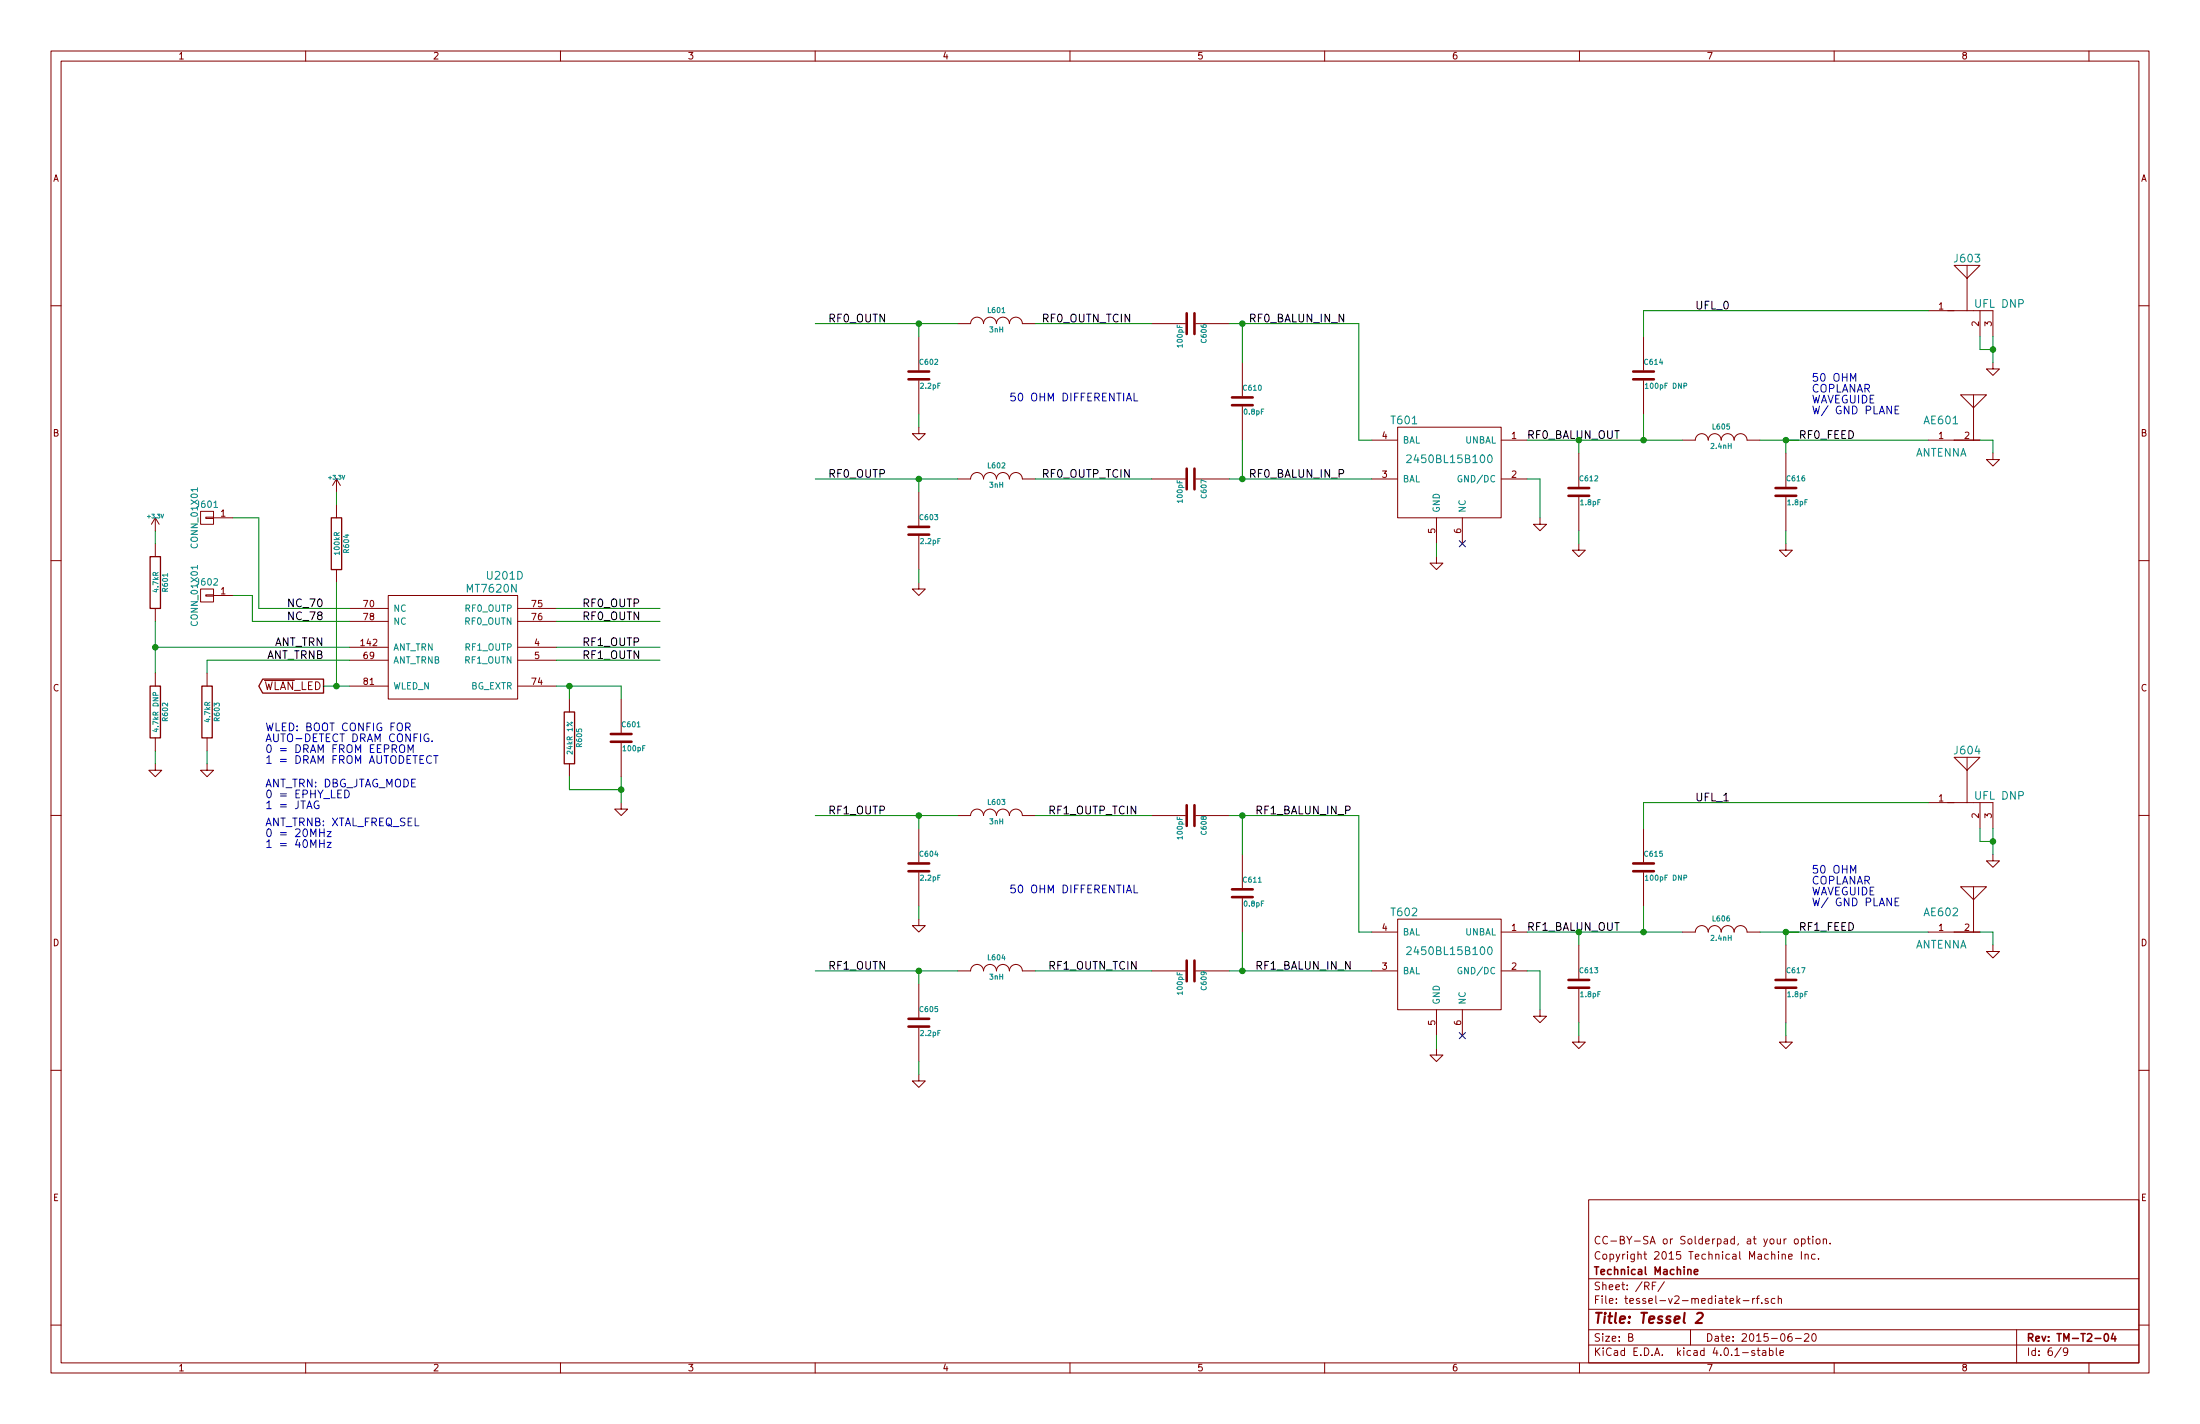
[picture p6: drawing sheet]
<svg xmlns="http://www.w3.org/2000/svg" width="432mm" height="279mm" viewBox="0 0 432 279" stroke-linecap="round" stroke-linejoin="round" font-family="sans-serif">
<g fill="none" stroke="#840000" stroke-width=".2">
<path d="M10 10h411.8v259.4h-411.8zM12 12h407.8v255.4h-407.8zM60 10v2M110 10v2M160 10v2M210 10v2M260 10v2M310 10v2M360 10v2M410 10v2M10 60h2M383.5 52.1h5.1l-2.5 2.5z"/>
<path d="M386.1 54.6v6.4zM386.1 52.1v2.5M419.8 60h2M180.3 66v6.6M180.3 74.7v6.6M188 63.5h2.5a1.27 1.27 0 0 1 1.3-1.3 1.27 1.27 0 0 1 1.2 1.3 1.27 1.27 0 0 1 1.3-1.3 1.27 1.27 0 0 1 1.3 1.3 1.27 1.27 0 0 1 1.2-1.3 1.27 1.27 0 0 1 1.3 1.3 1.27 1.27 0 0 1 1.3-1.3 1.27 1.27 0 0 1 1.3 1.3h2.5M226.1 63.5h6.6M234.7 63.5h6.6M243.8 71.1v6.6M243.8 79.8v6.6M322.6 66v6.6M322.6 74.7v6.6"/>
<path d="M378.5 61h5M382.3 61h3.8zM384.8 77.5h5.1l-2.6 2.5zM386.1 61h5.1v5M387.3 77.5v2.5M388.6 61v5M391.2 71.1v1.3h1.2l-1.2 1.3-1.3-1.3h1.3M66 94v2.5M66 99.1v2.5M66 94l.8 1.3M66 94l-.7 1.3M180.3 83.8v1.3h1.3l-1.3 1.3-1.2-1.3h1.2"/>
<path d="M180.3 96.5v6.6M188 94h2.5a1.27 1.27 0 0 1 1.3-1.3 1.27 1.27 0 0 1 1.2 1.3 1.27 1.27 0 0 1 1.3-1.3 1.27 1.27 0 0 1 1.3 1.3 1.27 1.27 0 0 1 1.2-1.3 1.27 1.27 0 0 1 1.3 1.3 1.27 1.27 0 0 1 1.3-1.3 1.27 1.27 0 0 1 1.3 1.3h2.5M226.1 94h6.6M234.7 94h6.6M269.2 94h5.1M269.2 86.4h5.1M274.3 83.8h20.3v17.8h-20.3zM294.6 94h5.1M294.6 86.4h5.1M309.9 88.9v6.6M309.9 97.5v6.6M330.2 86.4h2.5a1.27 1.27 0 0 1 1.3-1.3 1.27 1.27 0 0 1 1.3 1.3 1.27 1.27 0 0 1 1.2-1.3 1.27 1.27 0 0 1 1.3 1.3 1.27 1.27 0 0 1 1.3-1.3 1.27 1.27 0 0 1 1.3 1.3 1.27 1.27 0 0 1 1.2-1.3 1.27 1.27 0 0 1 1.3 1.3h2.5"/>
<path d="M350.5 88.9v6.6M350.5 97.5v6.6M378.5 86.4h10.1M383.5 86.4h3.8zM387.3 80v6.4zM391.2 88.9v1.3h1.2l-1.2 1.2-1.3-1.2h1.3M10 110h2M30.5 101.6v2.5M30.5 106.7v2.5M30.5 119.4v2.5M30.5 101.6l.7 1.3M30.5 101.6l-.8 1.3"/>
<path d="M39.4 100.3h2.5v2.6h-2.5zM39.4 115.6h2.5v2.5h-2.5zM40.4 101.5h1.5v.2h-1.5zM40.4 116.7h1.5v.3h-1.5zM41.9 101.6h3.8M41.9 116.8h3.8M66 111.8v2.5M68.6 119.4h7.6M76.2 116.8h25.4v20.4h-25.4zM101.6 119.4h7.6M180.3 114.3v1.3h-1.2l1.2 1.2 1.3-1.2h-1.3M180.3 105.2v6.6"/>
<path d="M281.9 109.2v1.3h1.3l-1.3 1.3-1.2-1.3h1.2M281.9 101.6v5.1M287 101.6v5.1M302.3 101.6v1.3h1.2l-1.2 1.2-1.3-1.2h1.3M309.9 106.7v1.3h1.2l-1.2 1.2-1.3-1.2h1.3M350.5 106.7v1.3h1.3l-1.3 1.2-1.3-1.2h1.3M419.8 110h2M30.5 132.1v2.5M40.6 132.1v2.5M51.9 133.5h5.9M68.6 127h7.6M68.6 129.5h7.6"/>
<path d="M68.6 134.6h7.6M68.6 121.9h7.6M101.6 127h7.6M101.6 129.5h7.6M101.6 134.6h7.6M101.6 121.9h7.6M111.8 137.2v2.5M121.9 137.2v6.6M10 160h2M30.5 149.9v1.2h-1.3l1.3 1.3 1.2-1.3h-1.2M30.5 144.8v2.5M40.6 149.9v1.2h-1.2l1.2 1.3 1.3-1.3h-1.3"/>
<path d="M40.6 144.8v2.5M111.8 149.9v2.5M121.9 157.5v1.3h-1.3l1.3 1.2 1.3-1.2h-1.3M121.9 145.8v6.6M378.5 157.5h5M382.3 157.5h3.8zM383.5 148.6h5.1l-2.5 2.5zM386.1 151.1v6.4zM386.1 148.6v2.5M386.1 157.5h5.1v5.1M388.6 157.5v5.1M419.8 160h2"/>
<path d="M180.3 162.6v6.6M180.3 171.2v6.6M188 160h2.5a1.27 1.27 0 0 1 1.3-1.2 1.27 1.27 0 0 1 1.2 1.2 1.27 1.27 0 0 1 1.3-1.2 1.27 1.27 0 0 1 1.3 1.2 1.27 1.27 0 0 1 1.2-1.2 1.27 1.27 0 0 1 1.3 1.2 1.27 1.27 0 0 1 1.3-1.2 1.27 1.27 0 0 1 1.3 1.2h2.5M226.1 160h6.6M234.7 160h6.6M243.8 167.6v6.6M243.8 176.3v6.6M322.6 162.6v6.6M322.6 171.2v6.6M384.8 174h5.1l-2.6 2.5zM387.3 176.5v6.4zM387.3 174v2.5"/>
<path d="M391.2 167.6v1.3h1.2l-1.2 1.3-1.3-1.3h1.3M180.3 180.3v1.3h1.3l-1.3 1.3-1.2-1.3h1.2M180.3 193v6.6M188 190.5h2.5a1.27 1.27 0 0 1 1.3-1.3 1.27 1.27 0 0 1 1.2 1.3 1.27 1.27 0 0 1 1.3-1.3 1.27 1.27 0 0 1 1.3 1.3 1.27 1.27 0 0 1 1.2-1.3 1.27 1.27 0 0 1 1.3 1.3 1.27 1.27 0 0 1 1.3-1.3 1.27 1.27 0 0 1 1.3 1.3h2.5M226.1 190.5h6.6M234.7 190.5h6.6M269.2 182.9h5.1M269.2 190.5h5.1M274.3 180.3h20.3v17.8h-20.3zM281.9 198.1v5.1M287 198.1v5.1M294.6 182.9h5.1"/>
<path d="M294.6 190.5h5.1M302.3 198.1v1.3h1.2l-1.2 1.3-1.3-1.3h1.3M309.9 185.4v6.6M309.9 194.1v6.6M330.2 182.9h2.5a1.27 1.27 0 0 1 1.3-1.3 1.27 1.27 0 0 1 1.3 1.3 1.27 1.27 0 0 1 1.2-1.3 1.27 1.27 0 0 1 1.3 1.3 1.27 1.27 0 0 1 1.3-1.3 1.27 1.27 0 0 1 1.3 1.3 1.27 1.27 0 0 1 1.2-1.3 1.27 1.27 0 0 1 1.3 1.3h2.5M350.5 185.4v6.6M350.5 194.1v6.6M378.5 182.9h10.1M383.5 182.9h3.8zM391.2 185.4v1.3h1.2l-1.2 1.3-1.3-1.3h1.3M10 210h2M180.3 210.8v1.3h1.3l-1.3 1.3-1.2-1.3h1.2"/>
<path d="M180.3 201.7v6.6M281.9 205.7v1.3h1.3l-1.3 1.3-1.2-1.3h1.2M309.9 203.2v1.3h1.2l-1.2 1.2-1.3-1.2h1.3M350.5 203.2v1.3h1.3l-1.3 1.2-1.3-1.2h1.3M419.8 210h2M311.8 235.4h108v32h-108zM10 260h2M311.8 256.9h108M311.8 250.9h108M324.3 252.3h.5M325 251.6h-.7v1.5M326.7 251.5l-1.3 1.9"/>
<path d="M341.1 255.2l.4 .6M341.5 254.8l-.6 .5M342.1 255.2h1.2M344 254.8v1M344.4 254.8l-.4 .2M344.7 254.8h.6M345.3 254.3l-.4 .2v1.3M345.8 255.6v.2M347 254.8a.37 .37 0 0 0-.6 .2l.1 .2 .5 .1 .1 .2-.2 .3-.5-.1M348.4 254.8h-.5l-.3 .2 .1 .6 .2 .2 .5-.1M349 254.9l.2-.1h.4l.1 1M349 254.3v1.5"/>
<path d="M349.8 246.2l.2-.1 .4 .1v.9M349.8 246.1v1M350.6 243.1l-.4 .3M351.1 246.6l.7-.2-.1-.2-.4-.1-.2 .2v.7h.6M352.2 243.2l.3-.1 .4 .1 .1 .6-.2 .2-.3 .1-.3-.2zM353.6 245.6v1.5M353.6 243.2l.4-.1 .3 .3-.1 .6h-.6M353.6 243.1v1.5M354.3 246.2l.2-.1 .4 .1v.9M354.3 246.1v1M354.7 243.1h.6M354.9 242.6v1.3l.4 .2"/>
<path d="M355.8 242.6v.1M355.8 243.1v1M356.3 246.2l-.5-.1-.3 .3 .1 .5 .2 .2 .5-.1M356.5 243.2l.2-.1 .4 .1 .1 .6-.1 .2-.4 .1-.2-.2zM356.9 246.9v.2M357.9 243.2l.2-.1 .3 .1 .1 .9M357.9 243.1v1M359.2 243.9v.2M419.8 260h2M60 267.4v2M110 267.4v2M160 267.4v2"/>
<path d="M210 267.4v2M260 267.4v2M310 267.4v2M311.8 263.9h108M311.8 260.9h108M319.7 262.4l.7-.1v-.5l-.2-.1h-.5v1.5h.5l.2-.2 .1-.3-.3-.3M331.8 260.9v3M344.4 265a.37 .37 0 0 0-.6 .2l.1 .2 .5 .1v.2l-.2 .3-.4-.1M344.9 265h.5M345.1 264.5v1.3l.3 .2M345.9 265h.6l.1 1M346.6 265.3l-.5 .1-.2 .2 .2 .4 .5-.1"/>
<path d="M347.3 265h.4l.3 .3-.1 .6h-.6M347.3 264.5v1.5M348.6 264.5v1.3l.2 .2M349.4 265.5l.7-.2-.1-.3h-.4l-.2 .2v.7h.6M351.6 261.7h-.4a1.11 1.11 0 0 0-.1 1.4l.4 .1 .2-.2 .1-.5-.3-.2h-.4l-.2 .2M352.4 262.6h1.1M354.2 261.8l.6-.1 .2 .4-.9 1.1h.9M355.8 261.8l.2-.1a.8 .8 0 0 1 .5 .7 .8 .8 0 0 1-.5 .8l-.2-.2-.2-.4zM360 267.4v2M395.8 260.9v6.5M404.5 264.4l-1.2 1.9M405.8 265.1l-.2 .3h-.3l-.3-.3 .1-.6h.5l.2 .1a1.19 1.19 0 0 1-.2 1.3l-.5 .1"/>
<path d="M410 267.4v2"/>
</g>
<path d="M332.5 249.6l.7-.2v-.3h-.4l-.3 .2 .1 .7h.6M413.1 261.8l.2-.1a.8 .8 0 0 1 .6 .7 .8 .8 0 0 1-.6 .8l-.2-.2-.1-.4zM414.8 261.6l-.4 1.1h.9M415.1 262.2v1" fill="none" stroke="#840000" stroke-width=".3"/>
<path d="M333.1 257.8l.3-.2h.5l.2 .1 .1 .5-1.4 1.4h1.2" fill="none" stroke="#840000" stroke-width=".41"/>
<g fill="none" stroke="#840000" stroke-width=".51">
<path d="M178.3 74.4h4.1M178.3 72.9h4.1M232.9 61.5v4M234.4 61.5v4M241.8 79.5h4.1M241.8 78h4.1M320.5 74.4h4.1M320.5 72.9h4.1M232.9 91.9v4.1M234.4 91.9v4.1M307.8 97.3h4.1M307.8 95.8h4.1"/>
<path d="M348.5 97.3h4.1M348.5 95.8h4.1M178.3 104.9h4.1M178.3 103.4h4.1M119.9 145.5h4.1M119.9 144h4.1M232.9 158v4.1M234.4 158v4.1M178.3 170.9h4.1M178.3 169.4h4.1M241.8 176h4.1M241.8 174.5h4.1"/>
<path d="M320.5 170.9h4.1M320.5 169.4h4.1M178.3 199.9h4.1M232.9 188.5v4M234.4 188.5v4M307.8 193.8h4.1M307.8 192.3h4.1M348.5 193.8h4.1M348.5 192.3h4.1M178.3 201.4h4.1"/>
</g>
<path d="M29.5 109.2h2v10.2h-2zM65 101.6h2.1v10.2h-2.1zM29.5 134.6h2v10.2h-2zM39.6 134.6h2.1v10.2h-2.1zM51.6 133.2h11.9v2.8h-11.9l-.8-1.4zM110.7 139.7h2.1v10.2h-2.1z" fill="none" stroke="#840000" stroke-width=".25"/>
<g fill="none" stroke="#0000c2" stroke-width=".2">
<path d="M222.6 77.1v1.6h.7M363.2 74.8v-1.5l.5 1.1 .5-1.1v1.5M372.7 79.7h-.7v1.5h.7M372 80.4h.5M62.5 157.2a.71 .71 0 0 0-.9 .7 .71 .71 0 0 0 .9 .7l.1-.6h-.3M67.7 155a.77 .77 0 0 1 .9 .8 .77 .77 0 0 1-.9 .7zM78.6 146.2a.5 .5 0 0 1 .6 0 .5 .5 0 0 1 .2 .4v.8a.53 .53 0 0 1-.6 .2 .53 .53 0 0 1-.4-.5v-.5zM79.6 142.7l.8-.1 .1-.2-.1-.4-.2-.1h-.6v1.5M80 142.7l.5 .7M80.1 147.7v-1.6l.5 1.1 .5-1.1v1.6M84.1 144.1a.71 .71 0 0 0-.9 .7 .71 .71 0 0 0 .9 .6l.1-.5h-.3M84.7 148.4a.72 .72 0 0 0-1 .5 .72 .72 0 0 0 .7 .9l.3-.2"/>
<path d="M84.8 145.4v.1M85.1 148.3h.9M85.5 148.3v1.5M62.7 163.4h.9M62.7 165.5h.9M63.6 162.6v1.6M63.6 164.8v1.5M64.2 163.1h.8l-.8 1.1h.8M64.2 165.3h.8l-.8 1h.8M222.6 173.7v1.5h.7M363.2 171.3v-1.5l.5 1.1 .5-1.1v1.5M372 176.9h.5"/>
<path d="M372.7 176.2h-.7v1.5h.7"/>
</g>
<path d="M276.1 89.4l.6-.1 .2 .1 .1 .3-1 1.1h1M292.2 89.3h.2a.81 .81 0 0 1 .5 .7 .81 .81 0 0 1-.5 .8 .98 .98 0 0 1-.2-1.5zM276.1 185.9l.6-.1 .2 .1 .1 .3-1 1.1h1M292.2 185.9l.2-.1a.81 .81 0 0 1 .5 .7 .81 .81 0 0 1-.5 .8 .98 .98 0 0 1-.2-1.4z" fill="none" stroke="#008484" stroke-width=".2"/>
<path d="M286.4 106.1l1.2 1.2M287.6 106.1l-1.2 1.2M286.4 202.6l1.2 1.2M287.6 202.6l-1.2 1.2" fill="none" stroke="#000084" stroke-width=".2"/>
<g fill="none" stroke="#008400" stroke-width=".2">
<path d="M160 63.5h28M180.3 63.5v2.5M203.2 63.5h22.9M241.3 63.5h25.4v22.9h2.5M243.8 63.5v7.6M378.5 61h-55.9v5M388.6 66v2.6h2.6M391.2 66v5.1M66 96.5v2.6M160 94h28M180.3 81.3v2.5M180.3 94v2.5"/>
<path d="M203.2 94h22.9M241.3 94h27.9M243.8 86.4v7.6M299.7 94h2.6v7.6M299.7 86.4h30.5M309.9 86.4v2.5M322.6 81.3v5.1M345.4 86.4h33.1M350.5 86.4v2.5M388.6 86.4h2.6v2.5M30.5 104.1v2.6M45.7 101.6h5.1v17.8h17.8"/>
<path d="M45.7 116.8h3.8v5.1h19.1M66 114.3v20.3M109.2 119.4h20.3M180.3 111.8v2.5M281.9 106.7v2.5M309.9 104.1v2.6M350.5 104.1v2.6M30.5 121.9v10.2M30.5 127h38.1M63.5 134.6h5.1M68.6 129.5h-28v2.6M109.2 134.6h12.7v2.6"/>
<path d="M109.2 121.9h20.3M109.2 129.5h20.3M109.2 127h20.3M111.8 134.6h.1M111.8 134.6v2.6M30.5 147.3v2.6M40.6 147.3v2.6M111.8 152.4v2.5h10.1M121.9 152.4v5.1M378.5 157.5h-55.9v5.1M160 160h28M180.3 160v2.6"/>
<path d="M180.3 177.8v2.5M203.2 160h22.9M241.3 160h25.4v22.9h2.5M243.8 160v7.6M322.6 177.8v5.1M388.6 162.6v2.5h2.6M391.2 162.6v5M160 190.5h28M180.3 190.5v2.5M203.2 190.5h22.9M241.3 190.5h27.9M243.8 182.9v7.6"/>
<path d="M299.7 190.5h2.6v7.6M299.7 182.9h30.5M309.9 182.9v2.5M345.4 182.9h33.1M350.5 182.9v2.5M388.6 182.9h2.6v2.5M180.3 208.3v2.5M281.9 203.2v2.5M309.9 200.7v2.5M350.5 200.7v2.5"/>
</g>
<g fill="#008400" stroke="#008400" stroke-width=".25">
<circle cx="180.3" cy="63.5" r=".51"/>
<circle cx="243.8" cy="63.5" r=".51"/>
<circle cx="391.2" cy="68.6" r=".51"/>
<circle cx="180.3" cy="94" r=".51"/>
<circle cx="180.3" cy="190.5" r=".51"/>
<circle cx="243.8" cy="160" r=".51"/>
<circle cx="243.8" cy="190.5" r=".51"/>
<circle cx="391.2" cy="165.1" r=".51"/>
<circle cx="180.3" cy="160" r=".51"/>
<circle cx="30.5" cy="127" r=".51"/>
<circle cx="350.5" cy="182.9" r=".51"/>
<circle cx="350.5" cy="86.4" r=".51"/>
<circle cx="243.8" cy="94" r=".51"/>
<circle cx="66" cy="134.6" r=".51"/>
<circle cx="111.8" cy="134.6" r=".51"/>
<circle cx="121.9" cy="154.9" r=".51"/>
<circle cx="322.6" cy="182.9" r=".51"/>
<circle cx="322.6" cy="86.4" r=".51"/>
</g>
<text font-size="2.8" fill="#840000" x="312.8" y="259.7">Title: Tessel 2</text>
<g font-size="2.1" fill="#008484">
<text x="383.7" y="51.5">J603</text>
<text x="387.8" y="60.4">UFL DNP</text>
<text x="273.2" y="83.2">T601</text>
<text x="377.8" y="83.2">AE601</text>
<text x="375.8" y="89.6">ANTENNA</text>
<text x="277" y="90.9">2450BL15B100</text>
<text x="95.8" y="113.7">U201D</text>
<text x="91.9" y="116.3">MT7620N</text>
<text x="383.7" y="148">J604</text>
<text x="387.8" y="156.9">UFL DNP</text>
<text x="273.2" y="179.8">T602</text>
<text x="377.8" y="179.8">AE602</text>
<text x="277" y="187.4">2450BL15B100</text>
<text x="375.8" y="186.1">ANTENNA</text>
</g>
<g font-size="2.1">
<text x="162.6" y="63.2">RF0_OUTN</text>
<text x="204.5" y="63.2">RF0_OUTN_TCIN</text>
<text x="245.1" y="63.2">RF0_BALUN_IN_N</text>
<text x="332.7" y="60.7">UFL_0</text>
<text x="353.1" y="86.1">RF0_FEED</text>
<text x="162.6" y="93.7">RF0_OUTP</text>
<text x="204.5" y="93.7">RF0_OUTP_TCIN</text>
<text x="245.1" y="93.7">RF0_BALUN_IN_P</text>
<text x="56.9" y="119.1">NC_70</text>
<text x="114.3" y="119.1">RF0_OUTP</text>
<text x="56.9" y="121.7">NC_78</text>
<text x="114.3" y="121.7">RF0_OUTN</text>
<text x="52.1" y="129.3">ANT_TRNB</text>
<text x="53.6" y="126.7">ANT_TRN</text>
<text x="114.3" y="126.7">RF1_OUTP</text>
<text x="114.3" y="129.3">RF1_OUTN</text>
<text x="162.6" y="159.8">RF1_OUTP</text>
<text x="205.7" y="159.8">RF1_OUTP_TCIN</text>
<text x="246.4" y="159.8">RF1_BALUN_IN_P</text>
<text x="332.7" y="157.2">UFL_1</text>
<text x="353.1" y="182.6">RF1_FEED</text>
<text x="162.6" y="190.2">RF1_OUTN</text>
<text x="205.7" y="190.2">RF1_OUTN_TCIN</text>
<text x="246.4" y="190.2">RF1_BALUN_IN_N</text>
</g>
<g font-size="2.1" fill="#0000c2">
<text x="355.6" y="74.9">50 OHM</text>
<text x="355.6" y="77">COPLANAR</text>
<text x="198.1" y="78.7">50 OHM DIFFERENTIAL</text>
<text x="355.6" y="79.1">WAVEGUIDE</text>
<text x="355.6" y="81.3">W/ GND PLANE</text>
<text x="52.1" y="143.5">WLED: BOOT CONFIG FOR</text>
<text x="52.1" y="145.6">AUTO-DETECT DRAM CONFIG.</text>
<text x="52.1" y="147.7">0 = DRAM FROM EEPROM</text>
<text x="52.1" y="149.9">1 = DRAM FROM AUTODETECT</text>
<text x="52.1" y="154.5">ANT_TRN: DBG_JTAG_MODE</text>
<text x="52.1" y="156.6">0 = EPHY_LED</text>
<text x="52.1" y="158.8">1 = JTAG</text>
<text x="52.1" y="162.1">ANT_TRNB: XTAL_FREQ_SEL</text>
<text x="52.1" y="164.2">0 = 20MHz</text>
<text x="52.1" y="166.4">1 = 40MHz</text>
<text x="355.6" y="171.4">50 OHM</text>
<text x="355.6" y="173.5">COPLANAR</text>
<text x="198.1" y="175.3">50 OHM DIFFERENTIAL</text>
<text x="355.6" y="175.7">WAVEGUIDE</text>
<text x="355.6" y="177.8">W/ GND PLANE</text>
</g>
<g font-size="2.1" fill="#008400">
<text x="299.7" y="86.1">RF0_BALUN_OUT</text>
<text x="299.7" y="182.6">RF1_BALUN_OUT</text>
</g>
<g font-size="2.1" fill="#840000">
<text x="51.3" y="135.4">WLAN_LED</text>
<text x="312.8" y="244.1">CC-BY-SA or Solderpad, at your option.</text>
<text x="312.8" y="250.1">Technical Machine</text>
<text x="312.8" y="247.1">Copyright 2015 Technical Machine Inc.</text>
<text x="312.8" y="255.8">File: tessel-v2-mediatek-rf.sch</text>
<text x="312.8" y="253.1">Sheet: /RF/</text>
<text x="312.8" y="263.2">Size: B</text>
<text x="334.8" y="263.2">Date: 2015-06-20</text>
<text x="397.8" y="263.2">Rev: TM-T2-04</text>
<text x="312.8" y="266">KiCad E.D.A. kicad 4.0.1-stable</text>
<text x="397.8" y="266">Id: 6/9</text>
</g>
<g font-size="1.8" fill="#840000">
<text x="35" y="11.6">1</text>
<text x="85" y="11.6">2</text>
<text x="135" y="11.6">3</text>
<text x="185" y="11.6">4</text>
<text x="235" y="11.6">5</text>
<text x="285" y="11.6">6</text>
<text x="335" y="11.6">7</text>
<text x="385" y="11.6">8</text>
<text x="10.4" y="35.6">A</text>
<text x="420.2" y="35.6">A</text>
<text x="380.5" y="60.7">1</text>
<text x="388.4" y="64" transform="rotate(-90 388.4 64)">2</text>
<text x="390.9" y="64" transform="rotate(-90 390.9 64)">3</text>
<text x="10.4" y="85.6">B</text>
<text x="271.3" y="86.1">4</text>
<text x="296.7" y="86.1">1</text>
<text x="380.5" y="86.1">1</text>
<text x="385.6" y="86.1">2</text>
<text x="420.2" y="85.6">B</text>
<text x="271.3" y="93.7">3</text>
<text x="296.7" y="93.7">2</text>
<text x="43.3" y="101.3">1</text>
<text x="281.7" y="104.6" transform="rotate(-90 281.7 104.6)">5</text>
<text x="286.8" y="104.6" transform="rotate(-90 286.8 104.6)">6</text>
<text x="43.3" y="116.6">1</text>
<text x="71.4" y="119.1">70</text>
<text x="104.4" y="119.1">75</text>
<text x="71.4" y="121.7">78</text>
<text x="104.4" y="121.7">76</text>
<text x="70.9" y="126.7">142</text>
<text x="71.4" y="129.3">69</text>
<text x="104.9" y="126.7">4</text>
<text x="104.9" y="129.3">5</text>
<text x="10.4" y="135.6">C</text>
<text x="71.4" y="134.4">81</text>
<text x="104.4" y="134.4">74</text>
<text x="420.2" y="135.6">C</text>
<text x="380.5" y="157.2">1</text>
<text x="388.4" y="160.5" transform="rotate(-90 388.4 160.5)">2</text>
<text x="390.9" y="160.5" transform="rotate(-90 390.9 160.5)">3</text>
<text x="10.4" y="185.6">D</text>
<text x="271.3" y="182.6">4</text>
<text x="296.7" y="182.6">1</text>
<text x="380.5" y="182.6">1</text>
<text x="385.6" y="182.6">2</text>
<text x="420.2" y="185.6">D</text>
<text x="271.3" y="190.2">3</text>
<text x="296.7" y="190.2">2</text>
<text x="281.7" y="201.1" transform="rotate(-90 281.7 201.1)">5</text>
<text x="286.8" y="201.1" transform="rotate(-90 286.8 201.1)">6</text>
<text x="10.4" y="235.6">E</text>
<text x="420.2" y="235.6">E</text>
<text x="35" y="269">1</text>
<text x="85" y="269">2</text>
<text x="135" y="269">3</text>
<text x="185" y="269">4</text>
<text x="235" y="269">5</text>
<text x="285" y="269">6</text>
<text x="335" y="269">7</text>
<text x="385" y="269">8</text>
</g>
<g font-size="1.8" fill="#008484">
<text x="275.3" y="87">BAL</text>
<text x="287.4" y="87">UNBAL</text>
<text x="275.3" y="94.6">BAL</text>
<text x="286.6" y="94.6">GND/DC</text>
<text x="38.7" y="99.6">J601</text>
<text x="282.6" y="100.6" transform="rotate(-90 282.6 100.6)">GND</text>
<text x="287.7" y="100.6" transform="rotate(-90 287.7 100.6)">NC</text>
<text x="38.8" y="107.2" transform="rotate(-90 38.8 107.2)">CONN_01X01</text>
<text x="38.7" y="114.9">J602</text>
<text x="38.8" y="122.5" transform="rotate(-90 38.8 122.5)">CONN_01X01</text>
<text x="77.2" y="120">NC</text>
<text x="77.2" y="122.6">NC</text>
<text x="91.2" y="122.6">RF0_OUTN</text>
<text x="91.3" y="120">RF0_OUTP</text>
<text x="77.2" y="130.2">ANT_TRNB</text>
<text x="77.2" y="127.6">ANT_TRN</text>
<text x="91.2" y="130.2">RF1_OUTN</text>
<text x="91.3" y="127.6">RF1_OUTP</text>
<text x="77.2" y="135.3">WLED_N</text>
<text x="92.2" y="135.3">BG_EXTR</text>
<text x="275.3" y="183.5">BAL</text>
<text x="287.4" y="183.5">UNBAL</text>
<text x="275.3" y="191.1">BAL</text>
<text x="286.6" y="191.1">GND/DC</text>
<text x="282.6" y="197.1" transform="rotate(-90 282.6 197.1)">GND</text>
<text x="287.7" y="197.1" transform="rotate(-90 287.7 197.1)">NC</text>
</g>
<g font-size="1.4" fill="#008484">
<text x="194" y="61.4">L601</text>
<text x="194.3" y="65.2">3nH</text>
<text x="180.6" y="71.6">C602</text>
<text x="232.1" y="68" transform="rotate(-90 232.1 68)">100pF</text>
<text x="236.8" y="67.1" transform="rotate(-90 236.8 67.1)">C606</text>
<text x="322.9" y="71.6">C614</text>
<text x="180.7" y="76.3">2.2pF</text>
<text x="244.1" y="76.6">C610</text>
<text x="323.3" y="76.3">100pF DNP</text>
<text x="244.2" y="81.3">0.8pF</text>
<text x="335.9" y="88.1">2.4nH</text>
<text x="336.2" y="84.3">L605</text>
<text x="194" y="91.9">L602</text>
<text x="194.3" y="95.7">3nH</text>
<text x="310.2" y="94.4">C612</text>
<text x="350.8" y="94.4">C616</text>
<text x="232.1" y="98.5" transform="rotate(-90 232.1 98.5)">100pF</text>
<text x="236.8" y="97.6" transform="rotate(-90 236.8 97.6)">C607</text>
<text x="310.3" y="99.1">1.8pF</text>
<text x="350.9" y="99.1">1.8pF</text>
<text x="180.6" y="102">C603</text>
<text x="180.7" y="106.7">2.2pF</text>
<text x="66.6" y="108.7" transform="rotate(-90 66.6 108.7)">100kR</text>
<text x="68.5" y="108.4" transform="rotate(-90 68.5 108.4)">R604</text>
<text x="31.1" y="116.1" transform="rotate(-90 31.1 116.1)">4.7kR</text>
<text x="32.9" y="116" transform="rotate(-90 32.9 116)">R601</text>
<text x="31.1" y="143.3" transform="rotate(-90 31.1 143.3)">4.7kR DNP</text>
<text x="32.9" y="141.4" transform="rotate(-90 32.9 141.4)">R602</text>
<text x="41.2" y="141.6" transform="rotate(-90 41.2 141.6)">4.7kR</text>
<text x="43.1" y="141.4" transform="rotate(-90 43.1 141.4)">R603</text>
<text x="122.2" y="142.7">C601</text>
<text x="112.4" y="147.7" transform="rotate(-90 112.4 147.7)">24kR 1%</text>
<text x="114.2" y="146.5" transform="rotate(-90 114.2 146.5)">R605</text>
<text x="122.4" y="147.4">100pF</text>
<text x="194" y="157.9">L603</text>
<text x="194.3" y="161.7">3nH</text>
<text x="232.1" y="164.5" transform="rotate(-90 232.1 164.5)">100pF</text>
<text x="236.8" y="163.7" transform="rotate(-90 236.8 163.7)">C608</text>
<text x="180.6" y="168.1">C604</text>
<text x="180.7" y="172.8">2.2pF</text>
<text x="244.1" y="173.2">C611</text>
<text x="322.9" y="168.1">C615</text>
<text x="323.3" y="172.8">100pF DNP</text>
<text x="244.2" y="177.9">0.8pF</text>
<text x="335.9" y="184.6">2.4nH</text>
<text x="336.2" y="180.8">L606</text>
<text x="194" y="188.4">L604</text>
<text x="310.2" y="190.9">C613</text>
<text x="350.8" y="190.9">C617</text>
<text x="194.3" y="192.2">3nH</text>
<text x="232.1" y="195" transform="rotate(-90 232.1 195)">100pF</text>
<text x="236.8" y="194.1" transform="rotate(-90 236.8 194.1)">C609</text>
<text x="310.3" y="195.6">1.8pF</text>
<text x="350.9" y="195.6">1.8pF</text>
<text x="180.6" y="198.6">C605</text>
<text x="180.7" y="203.3">2.2pF</text>
</g>
<g font-size="1.1" fill="#008484">
<text x="64.6" y="94.1">+3.3V</text>
<text x="29.1" y="101.7">+3.3V</text>
</g>
</svg>
